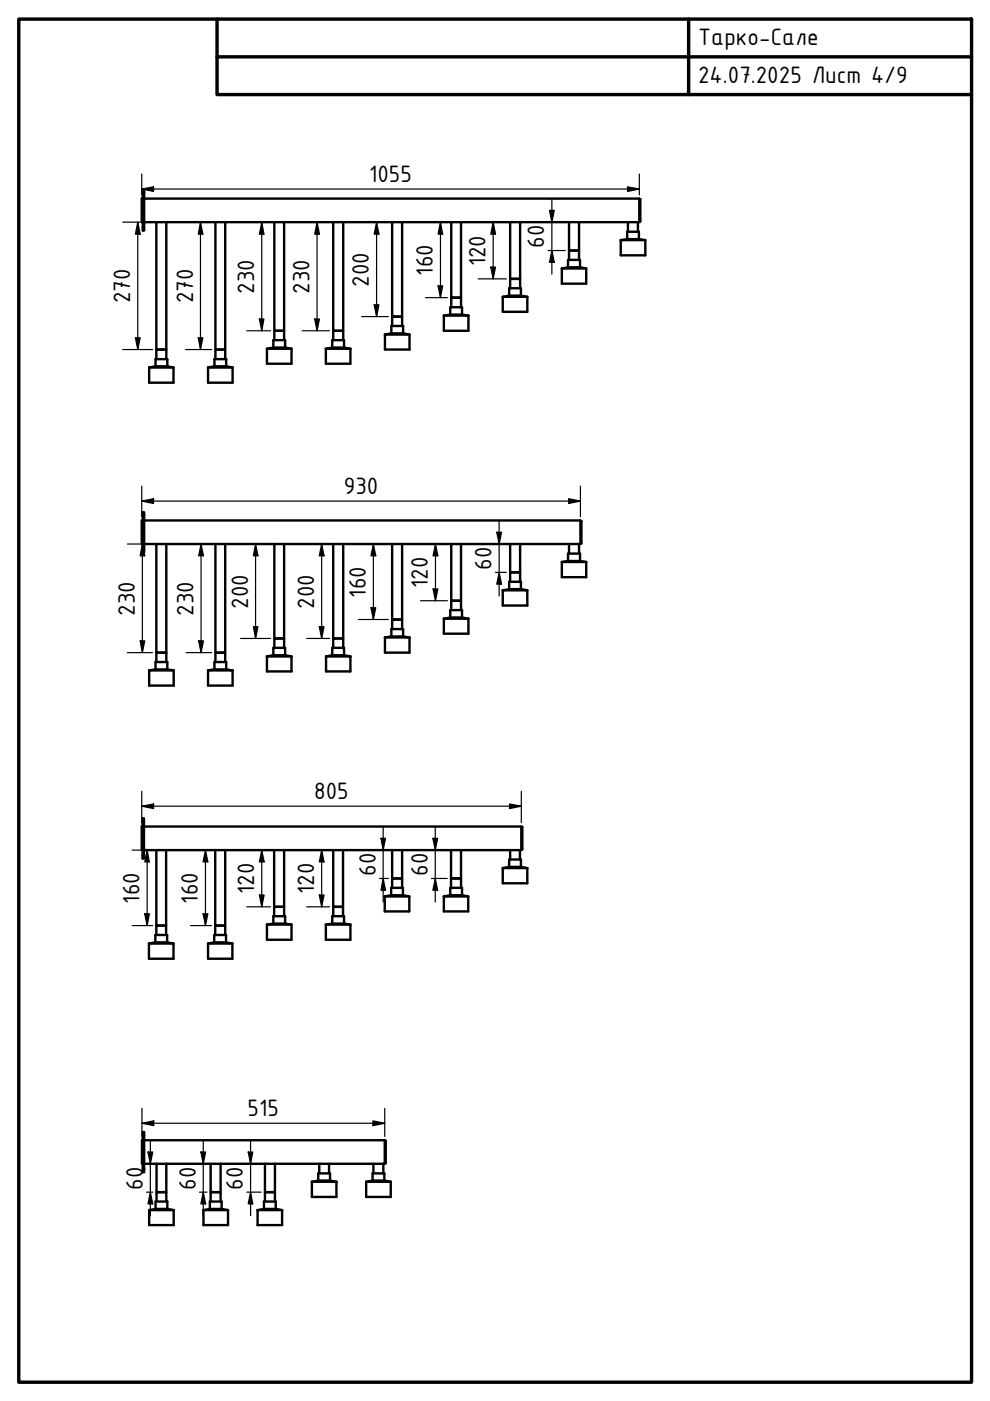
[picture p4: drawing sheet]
<svg xmlns="http://www.w3.org/2000/svg" width="210mm" height="297mm" viewBox="0 0 210 297" stroke-linecap="round" stroke-linejoin="round" font-family="sans-serif">
<!-- layer: Visible (ISO) -->
<g fill="none" stroke="#000" stroke-width=".51">
<path d="M30.3 42.1h-.2v5h.2M30.3 40.4h.3v8.5h-.3zM30.6 42.1h105v5h-105M33.1 47.1v27h2.2v-27M45.7 47.1v27h2.1v-27M58.2 47.1v23h2v-23M70.7 47.1v23h2.1v-23M83.1 47.1v20h2.2v-20M95.7 47.1v16h2v-16M108.2 47.1v12h2.1v-12M119.1 56.9h5.2M119.1 56.9v3.2h5.2v-3.2"/>
<path d="M120.4 56.7v-1.6h2.6v1.6M120.4 56.7h2.6M120.4 56.7l-1.3 .2M120.6 55.1v-2h2.2v2M120.6 47.1v6h2.2v-6M123 56.7l1.3 .2M131.6 50.9h5.2M131.6 50.9v3.2h5.2v-3.2M133 50.7v-1.6h2.5v1.6M133 50.7h2.5M133 50.7l-1.4 .2M133.1 47.1v2"/>
<path d="M135.3 47.1v2M135.5 50.7l1.3 .2M135.6 42.2h.2v4.8h-.2M31.6 77.9h5.2M31.6 77.9v3.2h5.2v-3.2M33 77.7v-1.6h2.5v1.6M33 77.7h2.5M33 77.7l-1.4 .2M33.1 76.1v-2h2.2v2M35.5 77.7l1.3 .2M44.1 77.9h5.2M44.1 77.9v3.2h5.2v-3.2"/>
<path d="M45.5 77.7v-1.6h2.5v1.6M45.5 77.7h2.5M45.5 77.7l-1.4 .2M45.7 76.1v-2h2.1v2M48 77.7l1.3 .2M56.6 73.9h5.2M56.6 73.9v3.2h5.2v-3.2M58 73.7v-1.6h2.5v1.6M58 73.7h2.5M58 73.7l-1.4 .2M58.2 72.1v-2h2v2M60.5 73.7l1.3 .2"/>
<path d="M69.1 73.9h5.2M69.1 73.9v3.2h5.2v-3.2M70.4 73.7v-1.6h2.5v1.6M70.4 73.7h2.5M70.4 73.7l-1.3 .2M70.7 72.1v-2h2.1v2M72.9 73.7l1.4 .2M81.6 70.9h5.2M81.6 70.9v3.2h5.2v-3.2M83 70.7v-1.6h2.5v1.6M83 70.7h2.5M83 70.7l-1.4 .2"/>
<path d="M83.1 69.1v-2h2.2v2M85.5 70.7l1.3 .2M94.1 66.9h5.2M94.1 66.9v3.2h5.2v-3.2M95.5 66.7v-1.6h2.5v1.6M95.5 66.7h2.5M95.5 66.7l-1.4 .2M95.7 65.1v-2h2v2M98 66.7l1.3 .2M106.6 62.9h5.2M106.6 62.9v3.2h5.2v-3.2M107.9 62.7v-1.6h2.5v1.6"/>
<path d="M107.9 62.7h2.5M107.9 62.7l-1.3 .2M108.2 61.1v-2h2.1v2M110.4 62.7l1.4 .2M30.3 110.3h-.2v5h.2M30.3 108.6h.3v8.5h-.3zM30.6 110.3h92.5v5h-92.5M33.1 115.3v23.1h2.2v-23.1M45.7 115.3v23.1h2.1v-23.1M58.2 115.3v20.1h2v-20.1M70.7 115.3v20.1h2.1v-20.1M83.1 115.3v16h2.2v-16"/>
<path d="M95.7 115.3v12.1h2v-12.1M108.2 115.3v6.1h2.1v-6.1M119.1 119.2v3.2h5.2v-3.2M119.1 119.2h5.2M120.4 118.9v-1.5h2.6v1.5M120.4 118.9h2.6M120.4 118.9l-1.3 .3M120.6 115.3v2.1M122.8 115.3v2.1M123 118.9l1.3 .3M123.1 110.5h.2v4.8h-.2M56.6 139.2v3.2h5.2v-3.2"/>
<path d="M56.6 139.2h5.2M58 138.9v-1.5h2.5v1.5M58 138.9h2.5M58 138.9l-1.4 .3M58.2 137.4v-2h2v2M60.5 138.9l1.3 .3M69.1 139.2v3.2h5.2v-3.2M69.1 139.2h5.2M70.4 138.9v-1.5h2.5v1.5M70.4 138.9h2.5M70.4 138.9l-1.3 .3M70.7 137.4v-2h2.1v2"/>
<path d="M72.9 138.9l1.4 .3M81.6 135.2v3.2h5.2v-3.2M81.6 135.2h5.2M83 134.9v-1.5h2.5v1.5M83 134.9h2.5M83 134.9l-1.4 .3M83.1 133.4v-2.1h2.2v2.1M85.5 134.9l1.3 .3M94.1 131.2v3.2h5.2v-3.2M94.1 131.2h5.2M95.5 130.9v-1.5h2.5v1.5M95.5 130.9h2.5"/>
<path d="M95.5 130.9l-1.4 .3M95.7 129.4v-2h2v2M98 130.9l1.3 .3M106.6 125.2v3.2h5.2v-3.2M106.6 125.2h5.2M107.9 124.9v-1.6h2.5v1.6M107.9 124.9h2.5M107.9 124.9l-1.3 .3M108.2 123.3v-1.9h2.1v1.9M110.4 124.9l1.4 .3M31.6 142.1v3.3h5.2v-3.3M31.6 142.1h5.2"/>
<path d="M33 141.9v-1.5h2.5v1.5M33 141.9h2.5M33 141.9l-1.4 .2M33.1 140.4v-2h2.2v2M35.5 141.9l1.3 .2M44.1 142.1v3.3h5.2v-3.3M44.1 142.1h5.2M45.5 141.9v-1.5h2.5v1.5M45.5 141.9h2.5M45.5 141.9l-1.4 .2M45.7 140.4v-2h2.1v2M48 141.9l1.3 .2"/>
<path d="M30.2 175.2h-.1v5h.1M30.2 173.5h.3v8.5h-.3zM30.5 175.2h80v5h-80M110.5 175.3h.2v4.9h-.2M32.9 199.8v-1.6h2.5v1.6M32.9 199.8h2.5M32.9 199.8l-1.3 .3M33.1 198.2v-2h2.1v2M33.1 180.2v16h2.1v-16M35.4 199.8l1.4 .3M45.4 199.8v-1.6h2.5v1.6M45.4 199.8h2.5"/>
<path d="M45.4 199.8l-1.3 .3M45.6 198.2v-2h2.2v2M45.6 180.2v16h2.2v-16M47.9 199.8l1.4 .3M56.6 196v3.2h5.2v-3.2M56.6 196h5.2M58 195.8v-1.5h2.5v1.5M58 195.8h2.5M58 195.8l-1.4 .2M58.1 194.3v-2h2.1v2M58.1 180.2v12.1h2.1v-12.1M60.5 195.8l1.3 .2"/>
<path d="M69.1 196v3.2h5.2v-3.2M69.1 196h5.2M70.4 195.8v-1.5h2.5v1.5M70.4 195.8h2.5M70.4 195.8l-1.3 .2M70.7 194.3v-2h2v2M70.7 180.2v12.1h2v-12.1M72.9 195.8l1.4 .2M81.6 190.1h5.2M81.6 190.1v3.1h5.2v-3.1M82.9 189.8v-1.6h2.5v1.6M82.9 189.8h2.5"/>
<path d="M82.9 189.8l-1.3 .3M83.1 188.2v-1.9h2.2v1.9M83.1 180.2v6.1h2.2v-6.1M85.4 189.8l1.4 .3M94.1 190.1v3.1h5.2v-3.1M94.1 190.1h5.2M95.5 189.8v-1.6h2.5v1.6M95.5 189.8h2.5M95.5 189.8l-1.4 .3M95.6 188.2v-1.9h2.1v1.9M95.6 180.2v6.1h2.1v-6.1M98 189.8l1.3 .3"/>
<path d="M106.6 184.1v3.2h5.2v-3.2M106.6 184.1h5.2M107.9 183.8v-1.6h2.5v1.6M107.9 183.8h2.5M107.9 183.8l-1.3 .3M108.2 180.2v2M110.2 180.2v2M110.4 183.8l1.4 .3M31.6 200.1v3.2h5.2v-3.2M31.6 200.1h5.2M44.1 200.1v3.2h5.2v-3.2M44.1 200.1h5.2"/>
<path d="M30.3 241.8h-.2v4.9h.2M30.3 240h.3v8.5h-.3zM30.6 241.8h51v4.9h-51M31.6 256.6v3.1h5.2v-3.1M31.6 256.6h5.2M33 256.3v-1.6h2.5v1.6M33 256.3h2.5M33 256.3l-1.4 .3M33.2 254.7v-1.9h2.1v1.9M33.2 246.7v6.1h2.1v-6.1M35.5 256.3l1.3 .3M43.1 256.6h5.2"/>
<path d="M43.1 256.6v3.1h5.2v-3.1M44.5 256.3v-1.6h2.5v1.6M44.5 256.3h2.5M44.5 256.3l-1.4 .3M44.7 254.7v-1.9h2.1v1.9M44.7 246.7v6.1h2.1v-6.1M47 256.3l1.3 .3M54.6 256.6h5.2M54.6 256.6v3.1h5.2v-3.1M56 256.3v-1.6h2.5v1.6M56 256.3h2.5M56 256.3l-1.4 .3"/>
<path d="M56.2 254.7v-1.9h2.1v1.9M56.2 246.7v6.1h2.1v-6.1M58.5 256.3l1.3 .3M66.1 250.6h5.2M66.1 250.6v3.2h5.2v-3.2M67.5 250.3v-1.5h2.5v1.5M67.5 250.3h2.5M67.5 250.3l-1.4 .3M67.7 246.7v2.1M69.8 246.7v2.1M70 250.3l1.3 .3M77.6 250.6h5.2"/>
<path d="M77.6 250.6v3.2h5.2v-3.2M79 250.3v-1.5h2.5v1.5M79 250.3h2.5M79 250.3l-1.4 .3M79.2 246.7v2.1M81.3 246.7v2.1M81.5 250.3l1.3 .3M81.6 241.9h.2v4.8h-.2"/>
</g>
<!-- layer: Border (ISO) -->
<path d="M4 4h202v289.1h-202zM46 4v16.1h160M46 12.1h160M146 4v16.1" fill="none" stroke="#000" stroke-width=".72"/>
<!-- layer: Dimension (ISO) -->
<g fill="none" stroke="#000" stroke-width=".25">
<path d="M30.1 36.9v4.4M133.1 39.6l2.5 .5-2.5 .5zM135.6 36.9v4.4M26 47.1h6.3M29.2 47.1l.5 2.5h-1zM29.2 47.1v27M30.1 40.1l2.5-.5v1zM30.1 40.1h105.5M39.3 47.1h5.6M42.5 47.1l.5 2.5h-1zM42.5 47.1v27M52.3 47.1h5.1"/>
<path d="M55.5 47.1l.5 2.5h-1zM55.5 47.1v23M64.1 47.1h5.7M67.2 47.1l.5 2.5h-1zM67.2 47.1v23M76.7 47.1h5.6M79.8 47.1l.5 2.5h-1zM79.8 47.1v20M90.2 47.1h4.7M93.4 47.1l.5 2.5h-1zM93.4 47.1v16M101.4 47.1h6"/>
<path d="M101.4 59.1h6M104.1 56.6h1l-.5 2.5zM104.6 47.1l.5 2.5h-1zM104.6 47.1v12M116.2 47.1h3.6M116.2 53.1h3.6M116.5 44.6h1l-.5 2.5zM117 53.1l.5 2.5h-1zM117 42.1v16M26 74.1h6.3M28.7 71.6h1l-.5 2.5zM39.3 74.1h5.6"/>
<path d="M42 71.6h1l-.5 2.5zM52.3 70.1h5.1M55 67.6h1l-.5 2.5zM64.1 70.1h5.7M66.7 67.6h1l-.5 2.5zM76.7 67.1h5.6M79.3 64.6h1l-.5 2.5zM90.2 63.1h4.7M92.9 60.6h1l-.5 2.5zM27 115.3h5.3M30.1 106.2l2.5-.5v1.1zM30.1 103.1v6.4"/>
<path d="M30.1 106.2h93M30.2 115.3l.5 2.5h-1zM30.2 115.3v23.1M39.5 115.3h5.4M42.6 115.3l.5 2.5h-1zM42.6 115.3v23.1M51 115.3h6.4M54.2 115.3l.5 2.5h-1zM54.2 115.3v20.1M65 115.3h4.8M68.2 115.3l.5 2.5h-1zM68.2 115.3v20.1"/>
<path d="M76 115.3h6.3M79.2 115.3l.5 2.5h-1zM79.2 115.3v16M89.2 115.3h5.7M92.3 115.3l.5 2.5h-1zM92.3 115.3v12.1M105 115.3h2.4M105.3 112.8h1l-.5 2.5zM105.8 110.3v16.1M120.6 105.7l2.5 .5-2.5 .6zM123.1 103.1v6.4M27 138.4h5.3"/>
<path d="M29.7 135.9h1l-.5 2.5zM39.5 138.4h5.4M42.1 135.9h1l-.5 2.5zM51 135.4h6.4M53.7 132.9h1l-.5 2.5zM65 135.4h4.8M67.7 132.9h1l-.5 2.5zM76 131.3h6.3M78.7 128.8h1l-.5 2.5zM89.2 127.4h5.7M91.8 124.9h1l-.5 2.5zM105 121.4h2.4"/>
<path d="M105.8 121.4l.5 2.5h-1zM30.1 170.9l2.5-.4v.9zM30.1 167.8v6.6M30.1 170.9h80.4M80.8 177.7h.9l-.5 2.5zM81.2 175.2v16M91.8 177.7h1l-.5 2.5zM92.3 175.2v16M108 170.5l2.5 .4-2.5 .5zM110.5 167.8v6.6M28 196.2h4.3M28 180.2h4.3"/>
<path d="M30.7 193.7h1l-.5 2.5zM31.2 180.2l.5 2.5h-1zM31.2 180.2v16M40.4 196.2h4.4M40.4 180.2h4.4M43.1 193.7h1l-.5 2.5zM43.6 180.2l.5 2.5h-1zM43.6 180.2v16M52.3 180.2h5.1M52.3 192.3h5.1M55 189.8h1l-.5 2.5zM55.5 180.2l.5 2.5h-1z"/>
<path d="M55.5 180.2v12.1M65 180.2h4.8M65 192.3h4.8M67.7 189.8h1l-.5 2.5zM68.2 180.2l.5 2.5h-1zM68.2 180.2v12.1M80.5 180.2h1.8M80.5 186.3h1.8M81.2 186.3l.5 2.5h-.9zM91.5 180.2h3.3M91.5 186.3h3.3M92.3 186.3l.5 2.5h-1z"/>
<path d="M30.1 238.2l2.5-.6v1.1zM30.1 238.2h51.5M30.1 235v5.9M79.1 237.6l2.5 .6-2.5 .5zM81.6 235v5.9M31.1 252.8h1.3M31.1 246.7h1.3M31.4 244.2h1l-.5 2.5zM31.9 252.8l.5 2.5h-1zM31.9 241.8v16M42.3 252.8h1.6M42.3 246.7h1.6"/>
<path d="M42.6 244.2h1l-.5 2.5zM43.1 252.8l.5 2.5h-1zM43.1 241.8v16M52.3 252.8h3.1M52.3 246.7h3.1M52.6 244.2h1l-.5 2.5zM53.1 252.8l.5 2.5h-1zM53.1 241.8v16"/>
</g>
<g fill="#000">
<path d="M30.1 40.1l2.5-.5v1zM29.2 47.1l.5 2.5h-1zM42.5 47.1l.5 2.5h-1zM55.5 47.1l.5 2.5h-1zM67.2 47.1l.5 2.5h-1zM79.8 47.1l.5 2.5h-1zM93.4 47.1l.5 2.5h-1zM104.1 56.6h1l-.5 2.5zM104.6 47.1l.5 2.5h-1zM116.5 44.6h1l-.5 2.5zM117 53.1l.5 2.5h-1zM133.1 39.6l2.5 .5-2.5 .5z"/>
<path d="M28.7 71.6h1l-.5 2.5zM42 71.6h1l-.5 2.5zM55 67.6h1l-.5 2.5zM66.7 67.6h1l-.5 2.5zM79.3 64.6h1l-.5 2.5zM92.9 60.6h1l-.5 2.5zM30.2 115.3l.5 2.5h-1zM30.1 106.2l2.5-.5v1.1zM42.6 115.3l.5 2.5h-1zM54.2 115.3l.5 2.5h-1zM68.2 115.3l.5 2.5h-1zM79.2 115.3l.5 2.5h-1z"/>
<path d="M92.3 115.3l.5 2.5h-1zM105.3 112.8h1l-.5 2.5zM120.6 105.7l2.5 .5-2.5 .6zM29.7 135.9h1l-.5 2.5zM42.1 135.9h1l-.5 2.5zM53.7 132.9h1l-.5 2.5zM67.7 132.9h1l-.5 2.5zM78.7 128.8h1l-.5 2.5zM91.8 124.9h1l-.5 2.5zM105.8 121.4l.5 2.5h-1zM30.1 170.9l2.5-.4v.9zM80.8 177.7h.9l-.5 2.5z"/>
<path d="M91.8 177.7h1l-.5 2.5zM108 170.5l2.5 .4-2.5 .5zM30.7 193.7h1l-.5 2.5zM31.2 180.2l.5 2.5h-1zM43.1 193.7h1l-.5 2.5zM43.6 180.2l.5 2.5h-1zM55 189.8h1l-.5 2.5zM55.5 180.2l.5 2.5h-1zM67.7 189.8h1l-.5 2.5zM68.2 180.2l.5 2.5h-1zM81.2 186.3l.5 2.5h-.9zM92.3 186.3l.5 2.5h-1z"/>
<path d="M30.1 238.2l2.5-.6v1.1zM79.1 237.6l2.5 .6-2.5 .5zM31.4 244.2h1l-.5 2.5zM31.9 252.8l.5 2.5h-1zM42.6 244.2h1l-.5 2.5zM43.1 252.8l.5 2.5h-1zM52.6 244.2h1l-.5 2.5zM53.1 252.8l.5 2.5h-1z"/>
</g>
<g font-size="5.4">
<text x="148" y="9.6">Тарко-Сале</text>
<text x="148" y="17.6">24.07.2025 Лист 4/9</text>
<text x="78.3" y="38.5">1055</text>
<text x="115.4" y="52.6" transform="rotate(-90 115.4 52.6)">60</text>
<text x="91.8" y="58.4" transform="rotate(-90 91.8 58.4)">160</text>
<text x="103" y="56.5" transform="rotate(-90 103 56.5)">120</text>
<text x="27.6" y="64.3" transform="rotate(-90 27.6 64.3)">270</text>
<text x="40.9" y="64.3" transform="rotate(-90 40.9 64.3)">270</text>
<text x="53.9" y="62.3" transform="rotate(-90 53.9 62.3)">230</text>
<text x="65.6" y="62.3" transform="rotate(-90 65.6 62.3)">230</text>
<text x="78.2" y="60.8" transform="rotate(-90 78.2 60.8)">200</text>
<text x="72.9" y="104.6">930</text>
<text x="90.7" y="124.7" transform="rotate(-90 90.7 124.7)">120</text>
<text x="104.2" y="120.8" transform="rotate(-90 104.2 120.8)">60</text>
<text x="28.6" y="130.5" transform="rotate(-90 28.6 130.5)">230</text>
<text x="41" y="130.5" transform="rotate(-90 41 130.5)">230</text>
<text x="52.6" y="129" transform="rotate(-90 52.6 129)">200</text>
<text x="66.6" y="129" transform="rotate(-90 66.6 129)">200</text>
<text x="77.6" y="126.7" transform="rotate(-90 77.6 126.7)">160</text>
<text x="66.6" y="169.4">805</text>
<text x="79.7" y="185.7" transform="rotate(-90 79.7 185.7)">60</text>
<text x="90.7" y="185.7" transform="rotate(-90 90.7 185.7)">60</text>
<text x="29.6" y="191.6" transform="rotate(-90 29.6 191.6)">160</text>
<text x="42" y="191.6" transform="rotate(-90 42 191.6)">160</text>
<text x="53.9" y="189.6" transform="rotate(-90 53.9 189.6)">120</text>
<text x="66.6" y="189.6" transform="rotate(-90 66.6 189.6)">120</text>
<text x="52.5" y="236.5">515</text>
<text x="30.3" y="252.2" transform="rotate(-90 30.3 252.2)">60</text>
<text x="41.5" y="252.2" transform="rotate(-90 41.5 252.2)">60</text>
<text x="51.5" y="252.2" transform="rotate(-90 51.5 252.2)">60</text>
</g>
</svg>
